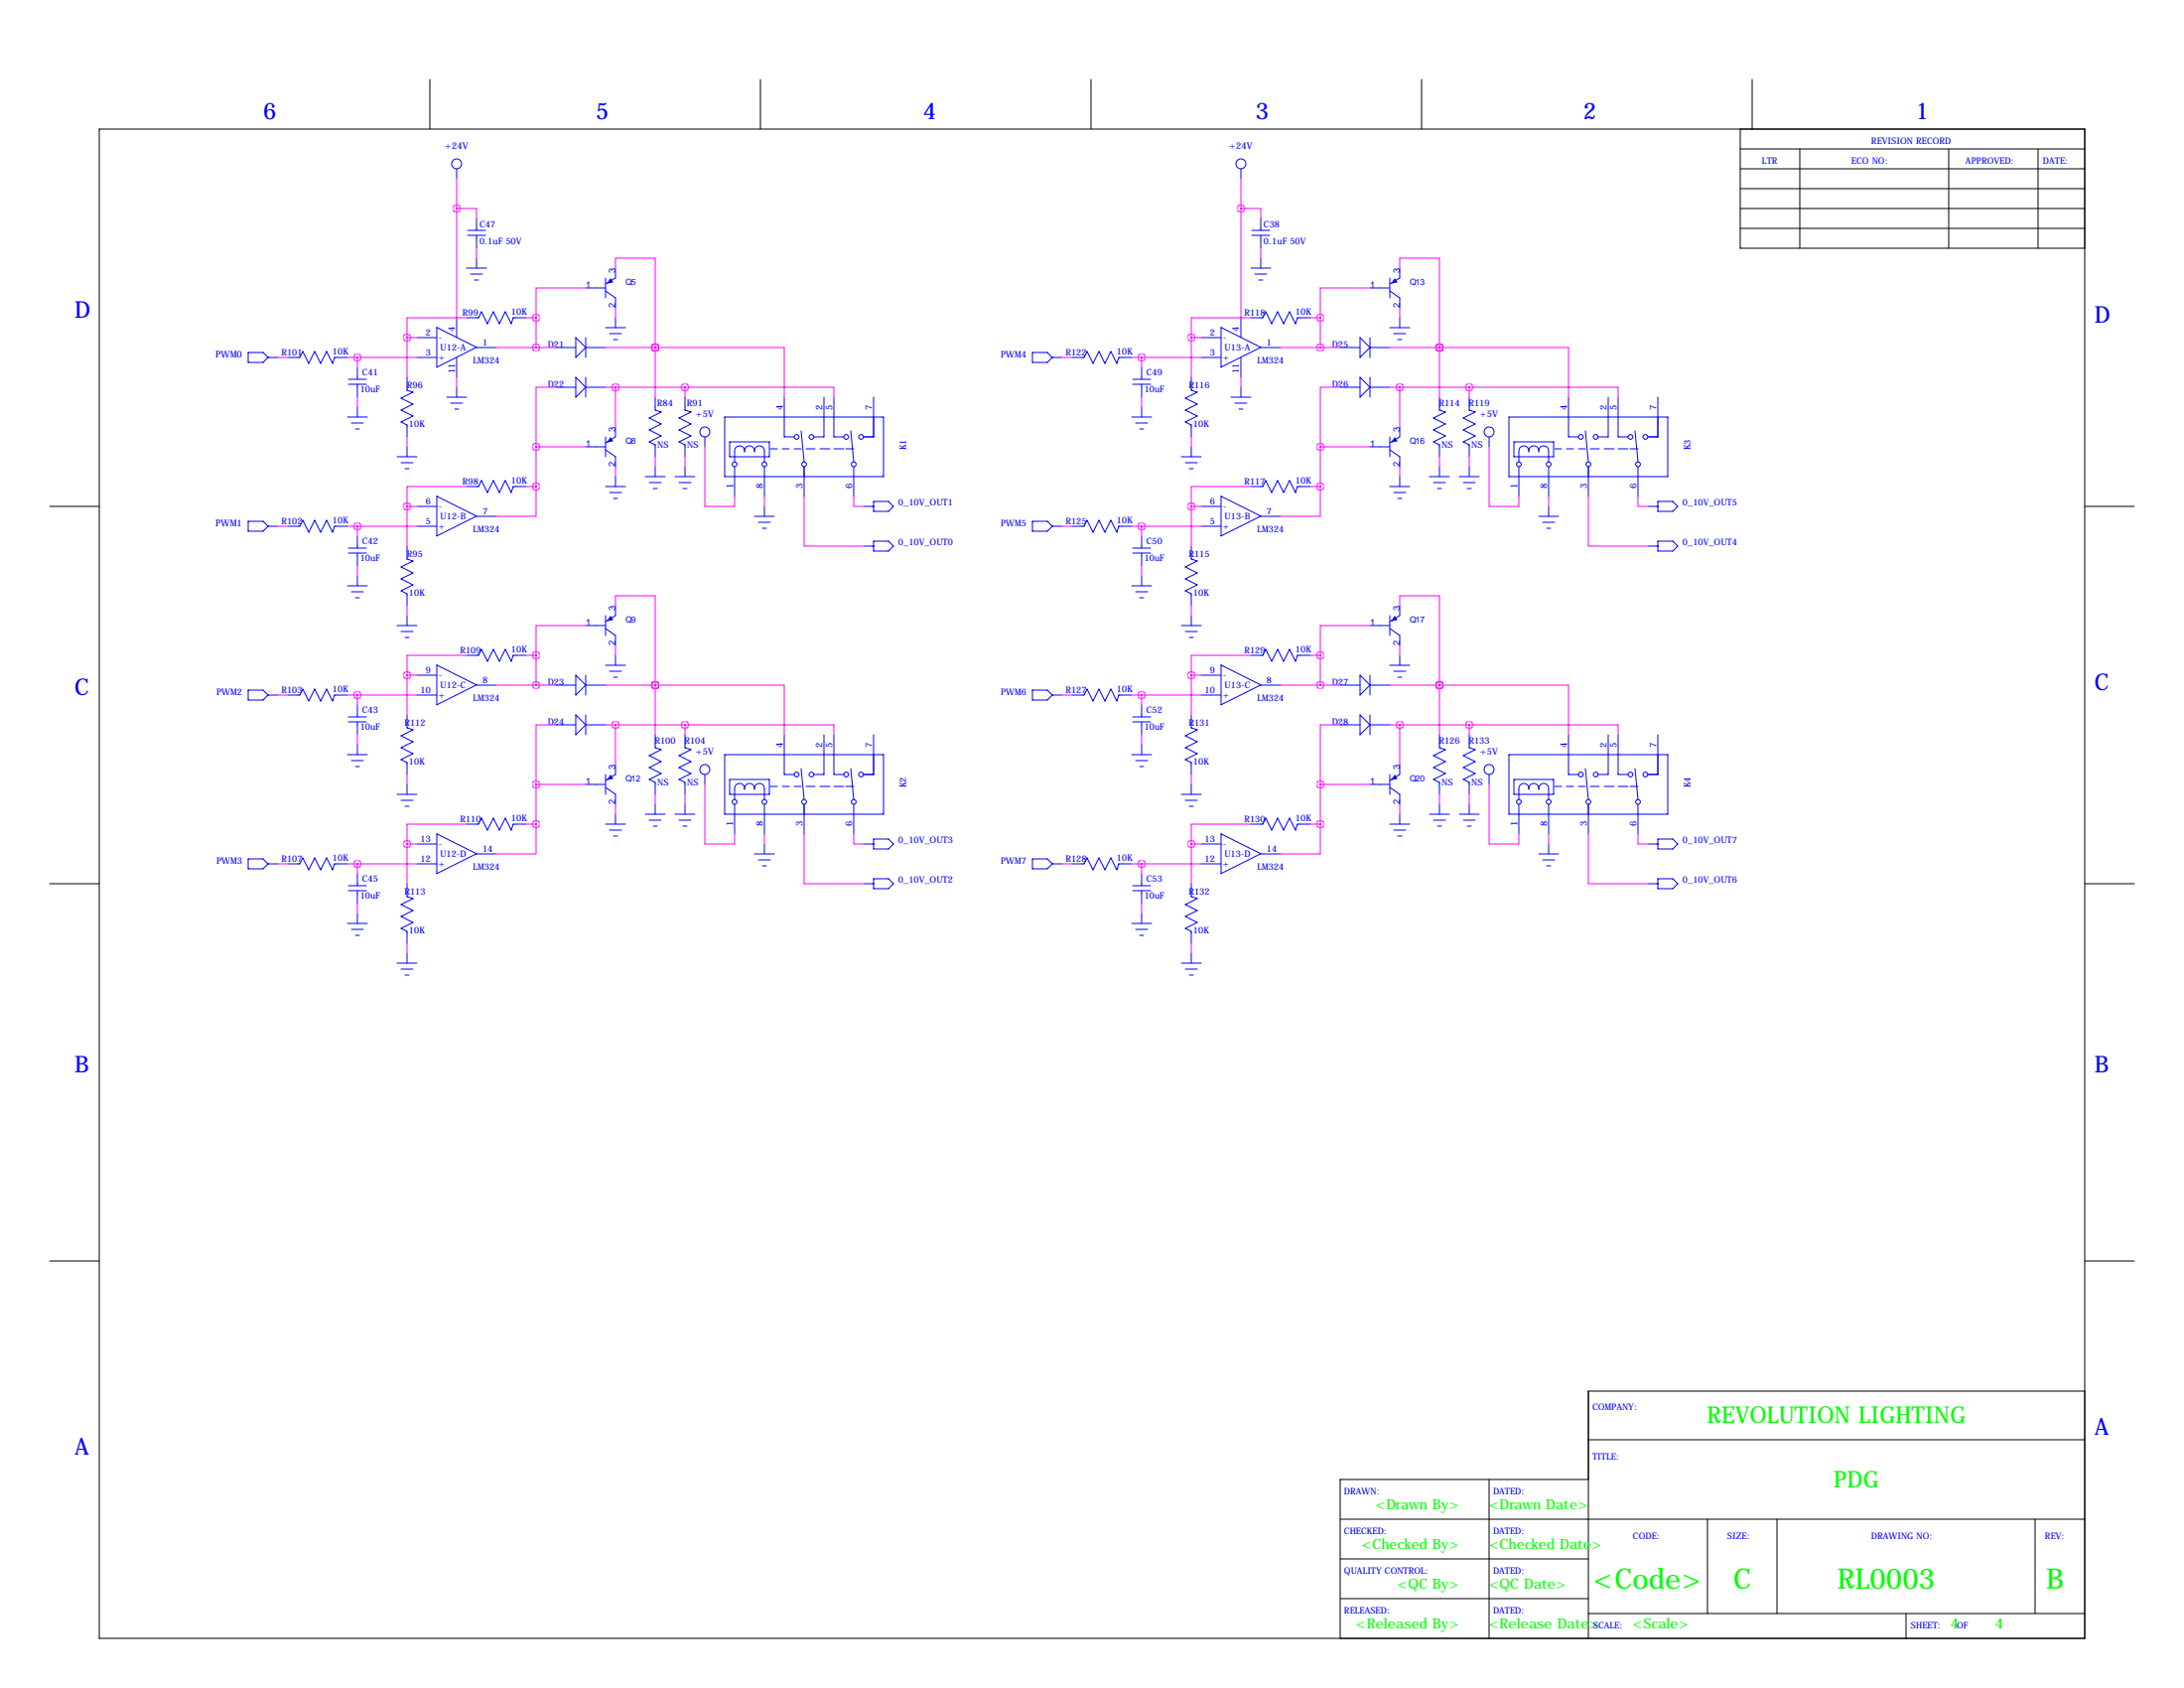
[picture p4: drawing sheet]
<svg xmlns="http://www.w3.org/2000/svg" width="559mm" height="432mm" viewBox="0 0 559 432" stroke-linecap="round" stroke-linejoin="round" font-family="sans-serif">
<g fill="none" stroke="#000" stroke-width=".25">
<path d="M25.4 33h508v386.1h-508zM110 20.3v12.7M194.6 20.3v12.7M279.1 20.3v12.7M363.7 20.3v12.7M445.3 38.1h88.1M445.3 33v30.5h88.1M448.3 20.3v12.7M460.5 38.1v25.4M498.6 38.1v25.4M521.5 38.1v25.4M445.3 48.3h88.1"/>
<path d="M445.3 43.2h88.1M445.3 53.3h88.1M445.3 58.4h88.1M12.7 129.5h12.7M533.4 129.5h12.7M12.7 226.1h12.7M533.4 226.1h12.7M12.7 322.6h12.7M533.4 322.6h12.7M533.4 355.9h-127v63.2M381 378.5v40.6M406.4 368.3h127"/>
<path d="M406.4 378.5h-63.5v40.6M342.9 388.6h190.5M342.9 398.8h63.5M436.9 388.6v24.1M454.7 388.6v24.1M520.7 388.6v24.1M342.9 408.9h63.5M406.4 412.7h127M487.7 412.7v6.4"/>
</g>
<g fill="none" stroke="#00f" stroke-width=".25">
<path d="M116.8 43.2v2.5M119.6 58.9h4.6M121.9 55.9v3M317.5 43.2v2.5M320.3 58.9h4.6M322.6 55.9v3M119.4 68.6h5.1M119.6 60.2h4.6M120.4 70.1h3M121.4 71.6h1M121.9 60.2v3.3M121.9 66v2.6"/>
<path d="M149.9 73.7h5M154.9 71.1v5.1M154.9 74.4l2.6 1.8v2.5M157.5 68.6v2.5l-2.6 1.5M320 68.6h5.1M320.3 60.2h4.6M321.1 70.1h3M322.1 71.6h1M322.6 60.2v3.3M322.6 66v2.6M350.5 73.7h5.1M355.6 71.1v5.1"/>
<path d="M355.6 74.4l2.5 1.8v2.5M358.1 68.6v2.5l-2.5 1.5M63.5 90.2h3.8l1.3 1.2-1.3 1.3h-3.8zM68.6 91.4h2.5M73.7 91.4h3l.8-1.5 1.5 3.1 1.5-3.1 1.5 3.1 1.6-3.1 1.5 3.1 .5-1.6h3.3M89.2 98.3h4.5M89.2 97h4.5M91.4 94v3M91.4 98.3v3.3M104.1 96.5v3.3l1.6 .5-3.1 1.6 3.1 1.5-3.1 1.5 3.1 1.5-3.1 1.5 1.5 .8v3.1M106.7 86.4h5.1M106.7 91.4h5.1"/>
<path d="M111.8 83.8l10.1 5-10.1 5.1zM116.8 81.3v5.1M116.8 91.4v5.1M116.8 99.1v2.5M119.4 81.3h3l.8-1.5 1.5 3 1.5-3 1.6 3 1.5-3 1.5 3 .5-1.5h3.3M121.9 88.9h5.1M142.2 88.9h5.1M142.2 99.1h5.1M147.3 86.4l2.6 2.5-2.6 2.5zM147.3 96.5l2.6 2.6-2.6 2.5zM149.9 88.9h5M149.9 86.4v5"/>
<path d="M149.9 96.5v5.1M149.9 99.1h5M154.9 83.8h5.1M156 85.3h3M157 86.9h1M157.5 81.3v2.5M264.2 90.2h3.8l1.2 1.2-1.2 1.3h-3.8zM269.2 91.4h2.6M274.3 91.4h3.1l.7-1.5 1.6 3.1 1.5-3.1 1.5 3.1 1.5-3.1 1.6 3.1 .5-1.6h3.3M289.8 98.3h4.6M289.8 97h4.6M292.1 94v3"/>
<path d="M292.1 98.3v3.3M304.8 96.5v3.3l1.5 .5-3 1.6 3 1.5-3 1.5 3 1.5-3 1.5 1.5 .8v3.1M307.3 86.4h5.1M307.3 91.4h5.1M312.4 83.8l10.2 5-10.2 5.1zM317.5 81.3v5.1M317.5 91.4v5.1M317.5 99.1v2.5M320 81.3h3.1l.7-1.5 1.6 3 1.5-3 1.5 3 1.5-3 1.6 3 .5-1.5h3.3M322.6 88.9h5.1M342.9 88.9h5.1M342.9 99.1h5.1"/>
<path d="M348 86.4l2.5 2.5-2.5 2.5zM348 96.5l2.5 2.6-2.5 2.5zM350.5 88.9h5.1M350.5 99.1h5.1M350.5 86.4v5M350.5 96.5v5.1M355.6 83.8h5.1M356.6 85.3h3.1M357.6 86.9h1M358.1 81.3v2.5M88.9 106.7h5.1M89.9 108.2h3.1"/>
<path d="M90.9 109.7h1M91.4 104.1v2.6M101.6 116.8h5.1M102.6 118.4h3.1M103.6 119.9h1M104.1 114.3v2.5M114.3 101.6h5.1M115.3 103.1h3.1M116.3 104.6h1M149.9 114.3h5M154.9 111.8v5M154.9 115.1l2.6 1.7v2.6"/>
<path d="M157.5 109.2v2.6l-2.6 1.5M167.6 101.6v3.3l1.6 .5-3.1 1.5 3.1 1.6-3.1 1.5 3.1 1.5-3.1 1.5 1.5 .8v3M167.6 119.4v2.5M175.3 101.6v3.3l1.5 .5-3.1 1.5 3.1 1.6-3.1 1.5 3.1 1.5-3.1 1.5 1.6 .8v3M175.3 119.4v2.5M180.3 111.8v2.5M185.4 106.7h40.7v15.2h-40.7zM186.7 113h10.1v3.8h-10.1zM188 118.1v-2.5a1.27 1.27 0 0 1 1.2-1.6 1.27 1.27 0 0 1 1.3 1.6 1.29 1.29 0 0 1 1.2-1.6 1.29 1.29 0 0 1 1.3 1.6 1.29 1.29 0 0 1 1.3-1.6 1.29 1.29 0 0 1 1.3 1.6v2.5M188 119.4v7.6M195.6 119.4v7.6M197.1 114.8h1.8"/>
<path d="M200.2 114.8h1.7M200.7 101.6v10.2h2.5M203.2 114.8h1.8M205 110.2l.7 7.9M205.7 119.4v7.6M206.2 114.8h2.3M209.8 114.8h2.5M210.8 101.6v10.2h-2.5M213.4 114.8h2.5M213.4 101.6v10.2h2.5M216.4 114.8h2M217.7 110.2l.7 7.9"/>
<path d="M218.4 119.4v7.6M223.5 101.6v10.2h-2.5M289.6 106.7h5M290.6 108.2h3M291.6 109.7h1M292.1 104.1v2.6M302.3 116.8h5M303.3 118.4h3M304.3 119.9h1M304.8 114.3v2.5M315 101.6h5M316 103.1h3"/>
<path d="M317 104.6h1M350.5 114.3h5.1M355.6 111.8v5M355.6 115.1l2.5 1.7v2.6M358.1 109.2v2.6l-2.5 1.5M368.3 101.6v3.3l1.5 .5-3 1.5 3 1.6-3 1.5 3 1.5-3 1.5 1.5 .8v3M368.3 119.4v2.5M375.9 101.6v3.3l1.5 .5-3 1.5 3 1.6-3 1.5 3 1.5-3 1.5 1.5 .8v3M375.9 119.4v2.5M381 111.8v2.5M386.1 106.7h40.6v15.2h-40.6zM387.3 113h10.2v3.8h-10.2z"/>
<path d="M388.6 118.1v-2.5a1.27 1.27 0 0 1 1.3-1.6 1.27 1.27 0 0 1 1.2 1.6 1.29 1.29 0 0 1 1.3-1.6 1.29 1.29 0 0 1 1.3 1.6 1.29 1.29 0 0 1 1.2-1.6 1.29 1.29 0 0 1 1.3 1.6v2.5M388.6 119.4v7.6M396.2 119.4v7.6M397.8 114.8h1.7M400.8 114.8h1.8M401.3 101.6v10.2h2.6M403.9 114.8h1.7M405.6 110.2l.8 7.9M406.4 119.4v7.6M406.9 114.8h2.3M410.5 114.8h2.5M411.5 101.6v10.2h-2.6"/>
<path d="M414 114.8h2.6M414 101.6v10.2h2.6M417.1 114.8h2M418.3 110.2l.8 7.9M419.1 119.4v7.6M424.2 101.6v10.2h-2.6M63.5 133.3h3.8l1.3 1.3-1.3 1.3h-3.8zM68.6 134.6h2.5M73.7 134.6h3l.8-1.5 1.5 3 1.5-3 1.5 3 1.6-3 1.5 3 .5-1.5h3.3M91.4 137.2v3M104.1 139.7v3.3l1.6 .5-3.1 1.5 3.1 1.6-3.1 1.5 3.1 1.5-3.1 1.5 1.5 .8v3M106.7 134.6h5.1"/>
<path d="M106.7 129.5h5.1M111.8 126.9l10.1 5.1-10.1 5.1zM119.4 124.5h3l.8-1.6 1.5 3.1 1.5-3.1 1.6 3.1 1.5-3.1 1.5 3.1 .5-1.5h3.3M121.9 132.1h5.1M154.9 124.5h5.1M156 126h3M157 127.5h1M157.5 121.9v2.6M165.1 121.9h5.1M166.1 123.4h3.1M167.1 125h1M172.7 121.9h5.1"/>
<path d="M173.7 123.4h3.1M174.8 125h1M193 132.1h5.1M194.1 133.6h3M195.1 135.1h1M195.6 129.5v2.6M221 129.5h2.5M221 139.7h2.5M223.5 128.3h3.8l1.3 1.2-1.3 1.3h-3.8zM223.5 138.4h3.8l1.3 1.3-1.3 1.3h-3.8zM264.2 133.3h3.8l1.2 1.3-1.2 1.3h-3.8zM269.2 134.6h2.6"/>
<path d="M274.3 134.6h3.1l.7-1.5 1.6 3 1.5-3 1.5 3 1.5-3 1.6 3 .5-1.5h3.3M292.1 137.2v3M304.8 139.7v3.3l1.5 .5-3 1.5 3 1.6-3 1.5 3 1.5-3 1.5 1.5 .8v3M307.3 134.6h5.1M307.3 129.5h5.1M312.4 126.9l10.2 5.1-10.2 5.1zM320 124.5h3.1l.7-1.6 1.6 3.1 1.5-3.1 1.5 3.1 1.5-3.1 1.6 3.1 .5-1.5h3.3M322.6 132.1h5.1M355.6 124.5h5.1M356.6 126h3.1M357.6 127.5h1M358.1 121.9v2.6"/>
<path d="M365.8 121.9h5M366.8 123.4h3M367.8 125h1M373.4 121.9h5.1M374.4 123.4h3M375.4 125h1M393.7 132.1h5.1M394.7 133.6h3.1M395.7 135.1h1M396.2 129.5v2.6M421.6 129.5h2.6M421.6 139.7h2.6"/>
<path d="M424.2 128.3h3.8l1.3 1.2-1.3 1.3h-3.8zM424.2 138.4h3.8l1.3 1.3-1.3 1.3h-3.8zM88.9 149.9h5.1M89.2 141.5h4.5M89.2 140.2h4.5M89.9 151.4h3.1M90.9 152.9h1M91.4 141.5v3.3M91.4 147.3v2.6M104.1 157.5v2.5M154.9 157.5v5.1M157.5 154.9v2.6l-2.6 1.5"/>
<path d="M289.6 149.9h5M289.8 141.5h4.6M289.8 140.2h4.6M290.6 151.4h3M291.6 152.9h1M292.1 141.5v3.3M292.1 147.3v2.6M304.8 157.5v2.5M355.6 157.5v5.1M358.1 154.9v2.6l-2.5 1.5M63.5 176.5h3.8l1.3 1.3-1.3 1.3h-3.8zM68.6 177.8h2.5"/>
<path d="M73.7 177.8h3l.8-1.5 1.5 3 1.5-3 1.5 3 1.6-3 1.5 3 .5-1.5h3.3M101.6 160h5.1M102.6 161.5h3.1M103.6 163.1h1M106.7 177.8h5.1M106.7 172.7h5.1M111.8 170.1l10.1 5.1-10.1 5.1zM119.4 167.6h3l.8-1.5 1.5 3.1 1.5-3.1 1.6 3.1 1.5-3.1 1.5 3.1 .5-1.6h3.3M121.9 175.3h5.1M142.2 175.3h5.1M147.3 172.7l2.6 2.6-2.6 2.5zM149.9 175.3h5"/>
<path d="M149.9 160h5M149.9 172.7v5.1M154.9 160.8l2.6 1.8v2.5M154.9 170.2h5.1M156 171.7h3M157 173.2h1M157.5 167.6v2.6M264.2 176.5h3.8l1.2 1.3-1.2 1.3h-3.8zM269.2 177.8h2.6M274.3 177.8h3.1l.7-1.5 1.6 3 1.5-3 1.5 3 1.5-3 1.6 3 .5-1.5h3.3M302.3 160h5M303.3 161.5h3"/>
<path d="M304.3 163.1h1M307.3 177.8h5.1M307.3 172.7h5.1M312.4 170.1l10.2 5.1-10.2 5.1zM320 167.6h3.1l.7-1.5 1.6 3.1 1.5-3.1 1.5 3.1 1.5-3.1 1.6 3.1 .5-1.6h3.3M322.6 175.3h5.1M342.9 175.3h5.1M348 172.7l2.5 2.6-2.5 2.5zM350.5 175.3h5.1M350.5 160h5.1M350.5 172.7v5.1M355.6 160.8l2.5 1.8v2.5"/>
<path d="M355.6 170.2h5.1M356.6 171.7h3.1M357.6 173.2h1M358.1 167.6v2.6M88.9 193h5.1M89.2 184.7h4.5M89.2 183.4h4.5M89.9 194.6h3.1M90.9 196.1h1M91.4 180.3v3.1M91.4 184.7v3.3M91.4 190.5v2.5"/>
<path d="M104.1 182.9v3.3l1.6 .5-3.1 1.5 3.1 1.5-3.1 1.6 3.1 1.5-3.1 1.5 1.5 .8v3M142.2 185.4h5.1M147.3 182.9l2.6 2.5-2.6 2.6zM149.9 182.9v5.1M149.9 185.4h5M154.9 198.1v5.1M157.5 195.6v2.5l-2.6 1.5M167.6 188v3.3l1.6 .5-3.1 1.5 3.1 1.5-3.1 1.5 3.1 1.6-3.1 1.5 1.5 .8v3M175.3 188v3.3l1.5 .5-3.1 1.5 3.1 1.5-3.1 1.5 3.1 1.6-3.1 1.5 1.6 .8v3M180.3 198.1v2.6M185.4 193h40.7v15.3h-40.7zM186.7 199.4h10.1v3.8h-10.1z"/>
<path d="M200.7 188v10.1h2.5M205 196.6l.7 7.9M210.8 188v10.1h-2.5M213.4 188v10.1h2.5M217.7 196.6l.7 7.9M223.5 188v10.1h-2.5M289.6 193h5M289.8 184.7h4.6M289.8 183.4h4.6M290.6 194.6h3M291.6 196.1h1M292.1 180.3v3.1"/>
<path d="M292.1 184.7v3.3M292.1 190.5v2.5M304.8 182.9v3.3l1.5 .5-3 1.5 3 1.5-3 1.6 3 1.5-3 1.5 1.5 .8v3M342.9 185.4h5.1M348 182.9l2.5 2.5-2.5 2.6zM350.5 185.4h5.1M350.5 182.9v5.1M355.6 198.1v5.1M358.1 195.6v2.5l-2.5 1.5M368.3 188v3.3l1.5 .5-3 1.5 3 1.5-3 1.5 3 1.6-3 1.5 1.5 .8v3M375.9 188v3.3l1.5 .5-3 1.5 3 1.5-3 1.5 3 1.6-3 1.5 1.5 .8v3M381 198.1v2.6"/>
<path d="M386.1 193h40.6v15.3h-40.6zM387.3 199.4h10.2v3.8h-10.2zM401.3 188v10.1h2.6M405.6 196.6l.8 7.9M411.5 188v10.1h-2.6M414 188v10.1h2.6M418.3 196.6l.8 7.9M424.2 188v10.1h-2.6M63.5 219.7h3.8l1.3 1.3-1.3 1.2h-3.8zM101.6 203.2h5.1M102.6 204.7h3.1M103.6 206.2h1"/>
<path d="M104.1 200.7v2.5M106.7 215.9h5.1M111.8 213.3l10.1 5.1-10.1 5.1zM119.4 210.8h3l.8-1.5 1.5 3 1.5-3 1.6 3 1.5-3 1.5 3 .5-1.5h3.3M121.9 218.4h5.1M149.9 200.7h5M154.9 210.8h5.1M154.9 201.4l2.6 1.8v2.5M156 212.3h3M157 213.9h1M157.5 208.3v2.5M165.1 208.3h5.1"/>
<path d="M166.1 209.8h3.1M167.1 211.3h1M167.6 205.7v2.6M172.7 208.3h5.1M173.7 209.8h3.1M174.8 211.3h1M175.3 205.7v2.6M188 204.5v-2.6a1.27 1.27 0 0 1 1.2-1.5 1.27 1.27 0 0 1 1.3 1.5 1.29 1.29 0 0 1 1.2-1.5 1.29 1.29 0 0 1 1.3 1.5 1.29 1.29 0 0 1 1.3-1.5 1.29 1.29 0 0 1 1.3 1.5v2.6M188 205.7v7.7M193 218.4h5.1M194.1 220h3M195.6 205.7v7.7"/>
<path d="M195.6 215.9v2.5M197.1 201.2h1.8M200.2 201.2h1.7M203.2 201.2h1.8M205.7 205.7v7.7M206.2 201.2h2.3M209.8 201.2h2.5M213.4 201.2h2.5M216.4 201.2h2M218.4 205.7v7.7M221 215.9h2.5M223.5 214.6h3.8l1.3 1.3-1.3 1.3h-3.8z"/>
<path d="M264.2 219.7h3.8l1.2 1.3-1.2 1.2h-3.8zM302.3 203.2h5M303.3 204.7h3M304.3 206.2h1M304.8 200.7v2.5M307.3 215.9h5.1M312.4 213.3l10.2 5.1-10.2 5.1zM320 210.8h3.1l.7-1.5 1.6 3 1.5-3 1.5 3 1.5-3 1.6 3 .5-1.5h3.3M322.6 218.4h5.1M350.5 200.7h5.1M355.6 210.8h5.1M355.6 201.4l2.5 1.8v2.5"/>
<path d="M356.6 212.3h3.1M357.6 213.9h1M358.1 208.3v2.5M365.8 208.3h5M366.8 209.8h3M367.8 211.3h1M368.3 205.7v2.6M373.4 208.3h5.1M374.4 209.8h3M375.4 211.3h1M375.9 205.7v2.6M388.6 204.5v-2.6a1.27 1.27 0 0 1 1.3-1.5 1.27 1.27 0 0 1 1.2 1.5 1.29 1.29 0 0 1 1.3-1.5 1.29 1.29 0 0 1 1.3 1.5 1.29 1.29 0 0 1 1.2-1.5 1.29 1.29 0 0 1 1.3 1.5v2.6"/>
<path d="M388.6 205.7v7.7M393.7 218.4h5.1M394.7 220h3.1M396.2 205.7v7.7M396.2 215.9v2.5M397.8 201.2h1.7M400.8 201.2h1.8M403.9 201.2h1.7M406.4 205.7v7.7M406.9 201.2h2.3M410.5 201.2h2.5M414 201.2h2.6"/>
<path d="M417.1 201.2h2M419.1 205.7v7.7M421.6 215.9h2.6M424.2 214.6h3.8l1.3 1.3-1.3 1.3h-3.8zM68.6 221h2.5M73.7 221h3l.8-1.5 1.5 3 1.5-3 1.5 3 1.6-3 1.5 3 .5-1.5h3.3M88.9 236.2h5.1M89.2 227.8h4.5M89.2 226.6h4.5M89.9 237.7h3.1M90.9 239.3h1M91.4 223.5v3.1"/>
<path d="M91.4 227.8v3.3M91.4 233.7v2.5M104.1 226.1v3.3l1.6 .5-3.1 1.5 3.1 1.5-3.1 1.5 3.1 1.6-3.1 1.5 1.5 .8v3M106.7 221h5.1M195.1 221.5h1M221 226.1h2.5M223.5 224.8h3.8l1.3 1.3-1.3 1.2h-3.8zM269.2 221h2.6M274.3 221h3.1l.7-1.5 1.6 3 1.5-3 1.5 3 1.5-3 1.6 3 .5-1.5h3.3M289.6 236.2h5M289.8 227.8h4.6M289.8 226.6h4.6"/>
<path d="M290.6 237.7h3M291.6 239.3h1M292.1 223.5v3.1M292.1 227.8v3.3M292.1 233.7v2.5M304.8 226.1v3.3l1.5 .5-3 1.5 3 1.5-3 1.5 3 1.6-3 1.5 1.5 .8v3M307.3 221h5.1M395.7 221.5h1M421.6 226.1h2.6M424.2 224.8h3.8l1.3 1.3-1.3 1.2h-3.8zM101.6 246.4h5.1M102.6 247.9h3.1"/>
<path d="M103.6 249.4h1M104.1 243.8v2.6M302.3 246.4h5M303.3 247.9h3M304.3 249.4h1M304.8 243.8v2.6"/>
<circle cx="116.8" cy="41.9" r="1.27"/>
<circle cx="317.5" cy="41.9" r="1.27"/>
<circle cx="180.3" cy="110.5" r="1.27"/>
<circle cx="188" cy="118.8" r=".61"/>
<circle cx="195.6" cy="118.8" r=".61"/>
<circle cx="203.8" cy="111.8" r=".61"/>
<circle cx="205.7" cy="118.8" r=".61"/>
<circle cx="207.6" cy="111.8" r=".61"/>
<circle cx="216.5" cy="111.8" r=".61"/>
<circle cx="218.4" cy="118.8" r=".61"/>
<circle cx="220.3" cy="111.8" r=".61"/>
<circle cx="381" cy="110.5" r="1.27"/>
<circle cx="388.6" cy="118.8" r=".61"/>
<circle cx="396.2" cy="118.8" r=".61"/>
<circle cx="404.5" cy="111.8" r=".61"/>
<circle cx="406.4" cy="118.8" r=".61"/>
<circle cx="408.3" cy="111.8" r=".61"/>
<circle cx="417.2" cy="111.8" r=".61"/>
<circle cx="419.1" cy="118.8" r=".61"/>
<circle cx="421" cy="111.8" r=".61"/>
<circle cx="180.3" cy="196.8" r="1.27"/>
<circle cx="203.8" cy="198.1" r=".61"/>
<circle cx="207.6" cy="198.1" r=".61"/>
<circle cx="216.5" cy="198.1" r=".61"/>
<circle cx="220.3" cy="198.1" r=".61"/>
<circle cx="381" cy="196.8" r="1.27"/>
<circle cx="404.5" cy="198.1" r=".61"/>
<circle cx="408.3" cy="198.1" r=".61"/>
<circle cx="417.2" cy="198.1" r=".61"/>
<circle cx="421" cy="198.1" r=".61"/>
<circle cx="188" cy="205.1" r=".61"/>
<circle cx="195.6" cy="205.1" r=".61"/>
<circle cx="205.7" cy="205.1" r=".61"/>
<circle cx="218.4" cy="205.1" r=".61"/>
<circle cx="388.6" cy="205.1" r=".61"/>
<circle cx="396.2" cy="205.1" r=".61"/>
<circle cx="406.4" cy="205.1" r=".61"/>
<circle cx="419.1" cy="205.1" r=".61"/>
</g>
<g fill="#00f" stroke="#00f" stroke-width=".25">
<path d="M156.2 112l.5 .8-1.3 .2z"/>
<path d="M156.2 71.4l.5 .7-1.3 .3z"/>
<path d="M156.2 198.4l.5 .7-1.3 .3z"/>
<path d="M156.2 157.7l.5 .8-1.3 .3z"/>
<path d="M356.9 112l.5 .8-1.3 .2z"/>
<path d="M356.9 71.4l.5 .7-1.3 .3z"/>
<path d="M356.9 198.4l.5 .7-1.3 .3z"/>
<path d="M356.9 157.7l.5 .8-1.3 .3z"/>
</g>
<g fill="none" stroke="#f0f" stroke-width=".25">
<path d="M116.8 53.3h5.1v2.6M116.8 45.7v35.6M317.5 53.3h5.1v2.6M317.5 45.7v35.6M121.9 63.5v2.5M149.9 73.7h-12.7v7.6M157.5 68.6v-2.6h10.1v22.9M157.5 78.7v2.6M322.6 63.5v2.5M350.5 73.7h-12.7v7.6M358.1 68.6v-2.6h10.2v22.9M358.1 78.7v2.6"/>
<path d="M71.1 91.4h2.6M88.9 91.4h17.8M91.4 91.4v2.6M104.1 86.4h2.6M104.1 86.4v10.1M116.8 96.5v2.6M119.4 81.3h-15.3v5.1M127 88.9h15.2M134.6 81.3h2.6M137.2 81.3v7.6M142.2 99.1h-5v15.2M154.9 88.9h12.7"/>
<path d="M154.9 99.1h20.4M157.5 99.1v10.1M167.6 88.9h33.1v12.7M167.6 88.9h.1M167.6 88.9v12.7M175.3 99.1h38.1v2.5M175.3 99.1v2.5M271.8 91.4h2.5M289.6 91.4h17.7M292.1 91.4v2.6M304.8 86.4h2.5M304.8 86.4v10.1"/>
<path d="M317.5 96.5v2.6M320 81.3h-15.2v5.1M327.7 88.9h15.2M335.3 81.3h2.5M337.8 81.3v7.6M342.9 99.1h-5.1v15.2M355.6 88.9h12.7M355.6 99.1h20.3M358.1 99.1v10.1M368.3 88.9h33v12.7M368.3 88.9h.1M368.3 88.9v12.7"/>
<path d="M375.9 99.1h38.1v2.5M375.9 99.1v2.5M91.4 101.6v2.5M104.1 111.8v2.5M137.2 114.3h12.7M137.2 114.3v10.2M157.5 119.4v2.5M167.6 116.8v2.6M175.3 116.8v2.6M180.3 114.3v15.2h7.7v-2.5M292.1 101.6v2.5M304.8 111.8v2.5"/>
<path d="M337.8 114.3v10.2M337.8 114.3h12.7M358.1 119.4v2.5M368.3 116.8v2.6M375.9 116.8v2.6M381 114.3v15.2h7.6v-2.5M71.1 134.6h2.6M88.9 134.6h17.8M91.4 134.6v2.6M104.1 129.5v10.2M104.1 129.5h2.6M119.4 124.5h-15.3v5"/>
<path d="M134.6 124.5h2.6M137.2 124.5v7.6h-10.2M195.6 127v2.5M205.7 127v12.7h15.3M218.4 127v2.5h2.6M271.8 134.6h2.5M289.6 134.6h17.7M292.1 134.6v2.6M304.8 129.5h2.5M304.8 129.5v10.2M320 124.5h-15.2v5M335.3 124.5h2.5"/>
<path d="M337.8 124.5v7.6h-10.1M396.2 127v2.5M406.4 127v12.7h15.2M419.1 127v2.5h2.5M91.4 144.8v2.5M104.1 154.9v2.6M157.5 154.9v-2.5h10.1v22.9M292.1 144.8v2.5M304.8 154.9v2.6M358.1 154.9v-2.5h10.2v22.9M71.1 177.8h2.6M88.9 177.8h17.8"/>
<path d="M91.4 177.8v2.5M104.1 172.7v10.2M104.1 172.7h2.6M119.4 167.6h-15.3v5.1M127 175.3h15.2M134.6 167.6h2.6M137.2 167.6v7.7M149.9 160h-12.7v7.6M154.9 175.3h12.7M157.5 165.1v2.5M167.6 175.3h33.1v12.7M167.6 175.3h.1"/>
<path d="M167.6 175.3v12.7M271.8 177.8h2.5M289.6 177.8h17.7M292.1 177.8v2.5M304.8 172.7h2.5M304.8 172.7v10.2M320 167.6h-15.2v5.1M327.7 175.3h15.2M335.3 167.6h2.5M337.8 167.6v7.7M350.5 160h-12.7v7.6M355.6 175.3h12.7"/>
<path d="M358.1 165.1v2.5M368.3 175.3h33v12.7M368.3 175.3h.1M368.3 175.3v12.7M91.4 188v2.5M104.1 198.1v2.6M142.2 185.4h-5v15.3M154.9 185.4h20.4M157.5 185.4v10.2M175.3 185.4h38.1v2.6M175.3 185.4v2.6M292.1 188v2.5"/>
<path d="M304.8 198.1v2.6M342.9 185.4h-5.1v15.3M355.6 185.4h20.3M358.1 185.4v10.2M375.9 185.4h38.1v2.6M375.9 185.4v2.6M104.1 215.9v10.2M104.1 215.9h2.6M119.4 210.8h-15.3v5.1M134.6 210.8h2.6M137.2 210.8v7.6h-10.2M137.2 200.7v10.1"/>
<path d="M137.2 200.7h12.7M157.5 205.7v2.6M167.6 203.2v2.5M175.3 203.2v2.5M180.3 200.7v15.2h7.7v-2.5M195.6 213.4v2.5M205.7 213.4v12.7h15.3M218.4 213.4v2.5h2.6M304.8 215.9h2.5M304.8 215.9v10.2M320 210.8h-15.2v5.1M335.3 210.8h2.5"/>
<path d="M337.8 210.8v7.6h-10.1M337.8 200.7v10.1M337.8 200.7h12.7M358.1 205.7v2.6M368.3 203.2v2.5M375.9 203.2v2.5M381 200.7v15.2h7.6v-2.5M396.2 213.4v2.5M406.4 213.4v12.7h15.2M419.1 213.4v2.5h2.5M71.1 221h2.6M88.9 221h17.8"/>
<path d="M91.4 221v2.5M91.4 231.1v2.6M271.8 221h2.5M289.6 221h17.7M292.1 221v2.5M292.1 231.1v2.6M104.1 241.3v2.5M304.8 241.3v2.5"/>
</g>
<path d="M116.8 53.3a.07 .07 0 0 0 .1 0 .07 .07 0 0 0-.1 0zM91.4 91.4a.07 .07 0 0 0 .1 0 .07 .07 0 0 0-.1 0zM104.1 86.4a.07 .07 0 0 0 .1 0 .07 .07 0 0 0-.1 0zM91.4 134.6a.07 .07 0 0 0 .1 0 .07 .07 0 0 0-.1 0zM104.1 129.5a.07 .07 0 0 0 .1 0 .07 .07 0 0 0-.1 0zM137.1 124.5a.07 .07 0 0 0 .1 0 .07 .07 0 0 0-.1 0zM137.1 88.9a.07 .07 0 0 0 .1 0 .07 .07 0 0 0-.1 0zM167.6 88.9a.07 .07 0 0 0 .1 0 .07 .07 0 0 0-.1 0zM175.2 99.1a.07 .07 0 0 0 .1 0 .07 .07 0 0 0-.1 0zM91.4 221a.07 .07 0 0 0 .1 0 .07 .07 0 0 0-.1 0zM104.1 215.9a.07 .07 0 0 0 .1 0 .07 .07 0 0 0-.1 0zM137.1 210.8a.07 .07 0 0 0 .1 0 .07 .07 0 0 0-.1 0zM167.6 175.3a.07 .07 0 0 0 .1 0 .07 .07 0 0 0-.1 0zM175.2 185.4a.07 .07 0 0 0 .1 0 .07 .07 0 0 0-.1 0zM91.4 177.8a.07 .07 0 0 0 .1 0 .07 .07 0 0 0-.1 0zM104.1 172.7a.07 .07 0 0 0 .1 0 .07 .07 0 0 0-.1 0zM137.1 175.3a.07 .07 0 0 0 .1 0 .07 .07 0 0 0-.1 0zM317.4 53.3a.1 .1 0 0 0 .2 0 .1 .1 0 0 0-.2 0zM292 91.4a.1 .1 0 0 0 .2 0 .1 .1 0 0 0-.2 0zM304.7 86.4a.1 .1 0 0 0 .2 0 .1 .1 0 0 0-.2 0zM292 134.6a.1 .1 0 0 0 .2 0 .1 .1 0 0 0-.2 0zM304.7 129.5a.1 .1 0 0 0 .2 0 .1 .1 0 0 0-.2 0zM337.8 124.5a.07 .07 0 0 0 .1 0 .07 .07 0 0 0-.1 0zM337.8 88.9a.07 .07 0 0 0 .1 0 .07 .07 0 0 0-.1 0zM368.2 88.9a.1 .1 0 0 0 .2 0 .1 .1 0 0 0-.2 0zM375.9 99.1a.07 .07 0 0 0 .1 0 .07 .07 0 0 0-.1 0zM292 221a.1 .1 0 0 0 .2 0 .1 .1 0 0 0-.2 0zM304.7 215.9a.1 .1 0 0 0 .2 0 .1 .1 0 0 0-.2 0zM337.8 210.8a.07 .07 0 0 0 .1 0 .07 .07 0 0 0-.1 0zM368.2 175.3a.1 .1 0 0 0 .2 0 .1 .1 0 0 0-.2 0zM375.9 185.4a.07 .07 0 0 0 .1 0 .07 .07 0 0 0-.1 0zM292 177.8a.1 .1 0 0 0 .2 0 .1 .1 0 0 0-.2 0zM304.7 172.7a.1 .1 0 0 0 .2 0 .1 .1 0 0 0-.2 0zM337.8 175.3a.07 .07 0 0 0 .1 0 .07 .07 0 0 0-.1 0zM157.4 99.1a.07 .07 0 0 0 .1 0 .07 .07 0 0 0-.1 0zM137.1 114.3a.07 .07 0 0 0 .1 0 .07 .07 0 0 0-.1 0zM167.6 88.9a.07 .07 0 0 0 .1 0 .07 .07 0 0 0-.1 0zM137.1 81.3a.07 .07 0 0 0 .1 0 .07 .07 0 0 0-.1 0zM157.4 185.4a.07 .07 0 0 0 .1 0 .07 .07 0 0 0-.1 0zM137.1 200.7a.07 .07 0 0 0 .1 0 .07 .07 0 0 0-.1 0zM167.6 175.3a.07 .07 0 0 0 .1 0 .07 .07 0 0 0-.1 0zM137.1 167.6a.07 .07 0 0 0 .1 0 .07 .07 0 0 0-.1 0zM358.1 99.1a.07 .07 0 0 0 .1 0 .07 .07 0 0 0-.1 0zM337.8 114.3a.07 .07 0 0 0 .1 0 .07 .07 0 0 0-.1 0zM368.2 88.9a.1 .1 0 0 0 .2 0 .1 .1 0 0 0-.2 0zM337.8 81.3a.07 .07 0 0 0 .1 0 .07 .07 0 0 0-.1 0zM358.1 185.4a.07 .07 0 0 0 .1 0 .07 .07 0 0 0-.1 0zM337.8 200.7a.07 .07 0 0 0 .1 0 .07 .07 0 0 0-.1 0zM368.2 175.3a.1 .1 0 0 0 .2 0 .1 .1 0 0 0-.2 0zM337.8 167.6a.07 .07 0 0 0 .1 0 .07 .07 0 0 0-.1 0z" fill="#f0f" stroke="#f0f" stroke-width="1.9"/>
<g font-size="7.3" fill="#0f0">
<text x="407.7" y="406.4">&lt;Code&gt;</text>
<text x="443.5" y="406.4">C</text>
<text x="470.1" y="406.4">RL0003</text>
<text x="523.5" y="406.4">B</text>
</g>
<g font-size="5.9" fill="#00f">
<text x="67.3" y="30.5">6</text>
<text x="152.4" y="30.5">5</text>
<text x="236.2" y="30.5">4</text>
<text x="321.3" y="30.5">3</text>
<text x="405.1" y="30.5">2</text>
<text x="490.2" y="30.5">1</text>
<text x="19" y="81.3">D</text>
<text x="535.9" y="82.6">D</text>
<text x="19" y="177.8">C</text>
<text x="535.9" y="176.5">C</text>
<text x="19" y="274.3">B</text>
<text x="535.9" y="274.3">B</text>
<text x="535.9" y="367">A</text>
<text x="19" y="372.1">A</text>
</g>
<g font-size="5.9" fill="#0f0">
<text x="436.8" y="364">REVOLUTION LIGHTING</text>
<text x="469.2" y="380.5">PDG</text>
</g>
<g font-size="3.6" fill="#0f0">
<text x="352" y="386.1">&lt;Drawn By&gt;</text>
<text x="381" y="386.1">&lt;Drawn Date&gt;</text>
<text x="348.4" y="396.2">&lt;Checked By&gt;</text>
<text x="381" y="396.2">&lt;Checked Date&gt;</text>
<text x="357.6" y="406.4">&lt;QC By&gt;</text>
<text x="381" y="406.4">&lt;QC Date&gt;</text>
<text x="347" y="416.6">&lt;Released By&gt;</text>
<text x="381" y="416.6">&lt;Release Date&gt;</text>
<text x="417.8" y="416.6">&lt;Scale&gt;</text>
<text x="499.1" y="416.6">4</text>
<text x="510.5" y="416.6">4</text>
</g>
<g font-size="2.4" fill="#00f">
<text x="113.9" y="38.1">+24V</text>
<text x="314.5" y="38.1">+24V</text>
<text x="157.5" y="69.8" transform="rotate(-90 157.5 69.8)">3</text>
<text x="358.1" y="69.8" transform="rotate(-90 358.1 69.8)">3</text>
<text x="149.9" y="73.7">1</text>
<text x="350.6" y="73.7">1</text>
<text x="157.5" y="78.7" transform="rotate(-90 157.5 78.7)">2</text>
<text x="358.1" y="78.7" transform="rotate(-90 358.1 78.7)">2</text>
<text x="55.2" y="91.4">PWM0</text>
<text x="178" y="106.7">+5V</text>
<text x="200.3" y="104.9" transform="rotate(-90 200.3 104.9)">4</text>
<text x="210.5" y="104.9" transform="rotate(-90 210.5 104.9)">2</text>
<text x="213" y="104.9" transform="rotate(-90 213 104.9)">5</text>
<text x="223.2" y="104.9" transform="rotate(-90 223.2 104.9)">7</text>
<text x="378.7" y="106.7">+5V</text>
<text x="401" y="104.9" transform="rotate(-90 401 104.9)">4</text>
<text x="411.1" y="104.9" transform="rotate(-90 411.1 104.9)">2</text>
<text x="413.7" y="104.9" transform="rotate(-90 413.7 104.9)">5</text>
<text x="423.8" y="104.9" transform="rotate(-90 423.8 104.9)">7</text>
<text x="157.5" y="110.5" transform="rotate(-90 157.5 110.5)">3</text>
<text x="358.1" y="110.5" transform="rotate(-90 358.1 110.5)">3</text>
<text x="149.9" y="114.3">1</text>
<text x="157.5" y="119.3" transform="rotate(-90 157.5 119.3)">2</text>
<text x="350.6" y="114.3">1</text>
<text x="358.1" y="119.3" transform="rotate(-90 358.1 119.3)">2</text>
<text x="187.6" y="125.1" transform="rotate(-90 187.6 125.1)">1</text>
<text x="195.2" y="125.1" transform="rotate(-90 195.2 125.1)">8</text>
<text x="205.4" y="125.1" transform="rotate(-90 205.4 125.1)">3</text>
<text x="218.1" y="125.1" transform="rotate(-90 218.1 125.1)">6</text>
<text x="388.3" y="125.1" transform="rotate(-90 388.3 125.1)">1</text>
<text x="395.9" y="125.1" transform="rotate(-90 395.9 125.1)">8</text>
<text x="406" y="125.1" transform="rotate(-90 406 125.1)">3</text>
<text x="418.7" y="125.1" transform="rotate(-90 418.7 125.1)">6</text>
<text x="55.2" y="134.6">PWM1</text>
<text x="149.9" y="160">1</text>
<text x="157.5" y="156.2" transform="rotate(-90 157.5 156.2)">3</text>
<text x="350.6" y="160">1</text>
<text x="358.1" y="156.2" transform="rotate(-90 358.1 156.2)">3</text>
<text x="157.5" y="165.1" transform="rotate(-90 157.5 165.1)">2</text>
<text x="358.1" y="165.1" transform="rotate(-90 358.1 165.1)">2</text>
<text x="200.3" y="191.3" transform="rotate(-90 200.3 191.3)">4</text>
<text x="210.5" y="191.3" transform="rotate(-90 210.5 191.3)">2</text>
<text x="213" y="191.3" transform="rotate(-90 213 191.3)">5</text>
<text x="223.2" y="191.3" transform="rotate(-90 223.2 191.3)">7</text>
<text x="401" y="191.3" transform="rotate(-90 401 191.3)">4</text>
<text x="411.1" y="191.3" transform="rotate(-90 411.1 191.3)">2</text>
<text x="413.7" y="191.3" transform="rotate(-90 413.7 191.3)">5</text>
<text x="423.8" y="191.3" transform="rotate(-90 423.8 191.3)">7</text>
<text x="157.5" y="196.8" transform="rotate(-90 157.5 196.8)">3</text>
<text x="178" y="193">+5V</text>
<text x="358.1" y="196.8" transform="rotate(-90 358.1 196.8)">3</text>
<text x="378.7" y="193">+5V</text>
<text x="149.9" y="200.7">1</text>
<text x="350.6" y="200.7">1</text>
<text x="157.5" y="205.7" transform="rotate(-90 157.5 205.7)">2</text>
<text x="358.1" y="205.7" transform="rotate(-90 358.1 205.7)">2</text>
<text x="187.6" y="211.4" transform="rotate(-90 187.6 211.4)">1</text>
<text x="195.2" y="211.4" transform="rotate(-90 195.2 211.4)">8</text>
<text x="205.4" y="211.4" transform="rotate(-90 205.4 211.4)">3</text>
<text x="218.1" y="211.4" transform="rotate(-90 218.1 211.4)">6</text>
<text x="388.3" y="211.4" transform="rotate(-90 388.3 211.4)">1</text>
<text x="395.9" y="211.4" transform="rotate(-90 395.9 211.4)">8</text>
<text x="406" y="211.4" transform="rotate(-90 406 211.4)">3</text>
<text x="418.7" y="211.4" transform="rotate(-90 418.7 211.4)">6</text>
</g>
<g font-size="2.3" fill="#00f">
<text x="450.8" y="41.9">LTR</text>
<text x="473.7" y="41.9">ECO NO:</text>
<text x="478.8" y="36.8">REVISION RECORD</text>
<text x="502.9" y="41.9">APPROVED:</text>
<text x="522.7" y="41.9">DATE:</text>
<text x="122.7" y="58.2">C47</text>
<text x="323.3" y="58.2">C38</text>
<text x="122.7" y="62.5">0.1uF 50V</text>
<text x="323.3" y="62.5">0.1uF 50V</text>
<text x="118.4" y="80.8">R99</text>
<text x="130.8" y="80.6">10K</text>
<text x="318.4" y="80.8">R118</text>
<text x="331.5" y="80.6">10K</text>
<text x="108.9" y="85.9">2</text>
<text x="112.3" y="87.1">-</text>
<text x="112.7" y="89.7">U12-A</text>
<text x="116.3" y="84.8" transform="rotate(-90 116.3 84.8)">4</text>
<text x="123.4" y="88.4">1</text>
<text x="140.1" y="88.9">D21</text>
<text x="309.6" y="85.9">2</text>
<text x="312.9" y="87.1">-</text>
<text x="313.3" y="89.7">U13-A</text>
<text x="317" y="84.8" transform="rotate(-90 317 84.8)">4</text>
<text x="324.1" y="88.4">1</text>
<text x="340.8" y="88.9">D25</text>
<text x="72" y="90.9">R101</text>
<text x="85.1" y="90.8">10K</text>
<text x="108.9" y="90.9">3</text>
<text x="112.3" y="92.3">+</text>
<text x="116.3" y="95.6" transform="rotate(-90 116.3 95.6)">11</text>
<text x="121" y="93.1">LM324</text>
<text x="256" y="91.4">PWM4</text>
<text x="272.6" y="90.9">R122</text>
<text x="285.7" y="90.8">10K</text>
<text x="309.6" y="90.9">3</text>
<text x="312.9" y="92.3">+</text>
<text x="317" y="95.6" transform="rotate(-90 317 95.6)">11</text>
<text x="321.7" y="93.1">LM324</text>
<text x="92.1" y="100.4">10uF</text>
<text x="92.7" y="96.1">C41</text>
<text x="104.1" y="99.4">R96</text>
<text x="140.1" y="99.1">D22</text>
<text x="292.8" y="100.4">10uF</text>
<text x="293.3" y="96.1">C49</text>
<text x="304.1" y="99.4">R116</text>
<text x="340.8" y="99.1">D26</text>
<text x="168.1" y="104">R84</text>
<text x="175.8" y="104">R91</text>
<text x="368.1" y="104">R114</text>
<text x="375.8" y="104">R119</text>
<text x="104.6" y="109.2">10K</text>
<text x="305.3" y="109.2">10K</text>
<text x="168.2" y="114.6">NS</text>
<text x="175.8" y="114.6">NS</text>
<text x="231.9" y="115.2" transform="rotate(-90 231.9 115.2)">K1</text>
<text x="368.9" y="114.6">NS</text>
<text x="376.5" y="114.6">NS</text>
<text x="432.6" y="115.2" transform="rotate(-90 432.6 115.2)">K3</text>
<text x="118.4" y="124">R98</text>
<text x="130.8" y="123.8">10K</text>
<text x="318.4" y="124">R117</text>
<text x="331.5" y="123.8">10K</text>
<text x="108.9" y="129">6</text>
<text x="112.3" y="130.3">-</text>
<text x="123.4" y="131.6">7</text>
<text x="229.9" y="129.3">0_10V_OUT1</text>
<text x="309.6" y="129">6</text>
<text x="312.9" y="130.3">-</text>
<text x="324.1" y="131.6">7</text>
<text x="430.5" y="129.3">0_10V_OUT5</text>
<text x="72" y="134.1">R102</text>
<text x="85.1" y="133.9">10K</text>
<text x="108.9" y="134.1">5</text>
<text x="112.3" y="135.4">+</text>
<text x="112.7" y="132.9">U12-B</text>
<text x="121" y="136.2">LM324</text>
<text x="256" y="134.6">PWM5</text>
<text x="272.6" y="134.1">R125</text>
<text x="285.7" y="133.9">10K</text>
<text x="309.6" y="134.1">5</text>
<text x="312.9" y="135.4">+</text>
<text x="313.3" y="132.9">U13-B</text>
<text x="321.7" y="136.2">LM324</text>
<text x="92.1" y="143.6">10uF</text>
<text x="92.7" y="139.3">C42</text>
<text x="104.1" y="142.6">R95</text>
<text x="229.9" y="139.4">0_10V_OUT0</text>
<text x="292.8" y="143.6">10uF</text>
<text x="293.3" y="139.3">C50</text>
<text x="304.1" y="142.6">R115</text>
<text x="430.5" y="139.4">0_10V_OUT4</text>
<text x="104.6" y="152.4">10K</text>
<text x="305.3" y="152.4">10K</text>
<text x="117.7" y="167.1">R109</text>
<text x="130.8" y="167">10K</text>
<text x="318.4" y="167.1">R129</text>
<text x="331.5" y="167">10K</text>
<text x="108.9" y="172.2">9</text>
<text x="112.3" y="173.5">-</text>
<text x="309.6" y="172.2">9</text>
<text x="312.9" y="173.5">-</text>
<text x="55.4" y="177.8">PWM2</text>
<text x="72" y="177.3">R103</text>
<text x="85.1" y="177.1">10K</text>
<text x="107.6" y="177.3">10</text>
<text x="112.3" y="178.6">+</text>
<text x="112.7" y="176.1">U12-C</text>
<text x="121" y="179.4">LM324</text>
<text x="123.4" y="174.8">8</text>
<text x="140.1" y="175.3">D23</text>
<text x="256" y="177.8">PWM6</text>
<text x="272.6" y="177.3">R127</text>
<text x="285.7" y="177.1">10K</text>
<text x="308.3" y="177.3">10</text>
<text x="312.9" y="178.6">+</text>
<text x="313.3" y="176.1">U13-C</text>
<text x="321.7" y="179.4">LM324</text>
<text x="324.1" y="174.8">8</text>
<text x="340.8" y="175.3">D27</text>
<text x="92.7" y="182.5">C43</text>
<text x="103.5" y="185.8">R112</text>
<text x="140.1" y="185.4">D24</text>
<text x="293.3" y="182.5">C52</text>
<text x="304.1" y="185.8">R131</text>
<text x="340.8" y="185.4">D28</text>
<text x="92.1" y="186.8">10uF</text>
<text x="167.5" y="190.3">R100</text>
<text x="175.1" y="190.3">R104</text>
<text x="292.8" y="186.8">10uF</text>
<text x="368.1" y="190.3">R126</text>
<text x="375.8" y="190.3">R133</text>
<text x="104.6" y="195.6">10K</text>
<text x="305.3" y="195.6">10K</text>
<text x="168.2" y="200.9">NS</text>
<text x="175.8" y="200.9">NS</text>
<text x="231.9" y="201.5" transform="rotate(-90 231.9 201.5)">K2</text>
<text x="368.9" y="200.9">NS</text>
<text x="376.5" y="200.9">NS</text>
<text x="432.6" y="201.5" transform="rotate(-90 432.6 201.5)">K4</text>
<text x="107.6" y="215.4">13</text>
<text x="117.7" y="210.3">R110</text>
<text x="130.8" y="210.1">10K</text>
<text x="229.9" y="215.6">0_10V_OUT3</text>
<text x="308.3" y="215.4">13</text>
<text x="318.4" y="210.3">R130</text>
<text x="331.5" y="210.1">10K</text>
<text x="430.5" y="215.6">0_10V_OUT7</text>
<text x="55.4" y="221">PWM3</text>
<text x="72" y="220.5">R107</text>
<text x="85.1" y="220.3">10K</text>
<text x="107.6" y="220.5">12</text>
<text x="112.3" y="216.7">-</text>
<text x="112.3" y="221.8">+</text>
<text x="112.6" y="219.3">U12-D</text>
<text x="123.4" y="217.9">14</text>
<text x="256" y="221">PWM7</text>
<text x="272.6" y="220.5">R128</text>
<text x="285.7" y="220.3">10K</text>
<text x="308.3" y="220.5">12</text>
<text x="312.9" y="216.7">-</text>
<text x="312.9" y="221.8">+</text>
<text x="313.3" y="219.3">U13-D</text>
<text x="324.1" y="217.9">14</text>
<text x="92.7" y="225.6">C45</text>
<text x="121" y="222.6">LM324</text>
<text x="229.9" y="225.8">0_10V_OUT2</text>
<text x="293.3" y="225.6">C53</text>
<text x="321.7" y="222.6">LM324</text>
<text x="430.5" y="225.8">0_10V_OUT6</text>
<text x="92.1" y="230">10uF</text>
<text x="103.5" y="228.9">R113</text>
<text x="292.8" y="230">10uF</text>
<text x="304.1" y="228.9">R132</text>
<text x="104.6" y="238.8">10K</text>
<text x="305.3" y="238.8">10K</text>
<text x="407.4" y="360.7">COMPANY:</text>
<text x="407.4" y="373.4">TITLE:</text>
<text x="343.9" y="382.3">DRAWN:</text>
<text x="382" y="382.3">DATED:</text>
<text x="343.9" y="392.4">CHECKED:</text>
<text x="382" y="392.4">DATED:</text>
<text x="417.8" y="393.7">CODE:</text>
<text x="442" y="393.7">SIZE:</text>
<text x="478.8" y="393.7">DRAWING NO:</text>
<text x="523.2" y="393.7">REV:</text>
<text x="343.9" y="402.6">QUALITY CONTROL:</text>
<text x="382" y="402.6">DATED:</text>
<text x="343.9" y="412.7">RELEASED:</text>
<text x="382" y="412.7">DATED:</text>
<text x="407.7" y="416.6">SCALE:</text>
<text x="488.9" y="416.6">SHEET:</text>
<text x="500.7" y="416.6">OF</text>
</g>
<g font-size="2.2" fill="#00f">
<text x="160" y="72.9">Q5</text>
<text x="360.7" y="72.9">Q13</text>
<text x="160" y="113.5">Q8</text>
<text x="360.7" y="113.5">Q16</text>
<text x="160" y="159.3">Q9</text>
<text x="360.7" y="159.3">Q17</text>
<text x="160" y="199.9">Q12</text>
<text x="360.7" y="199.9">Q20</text>
</g>
</svg>
